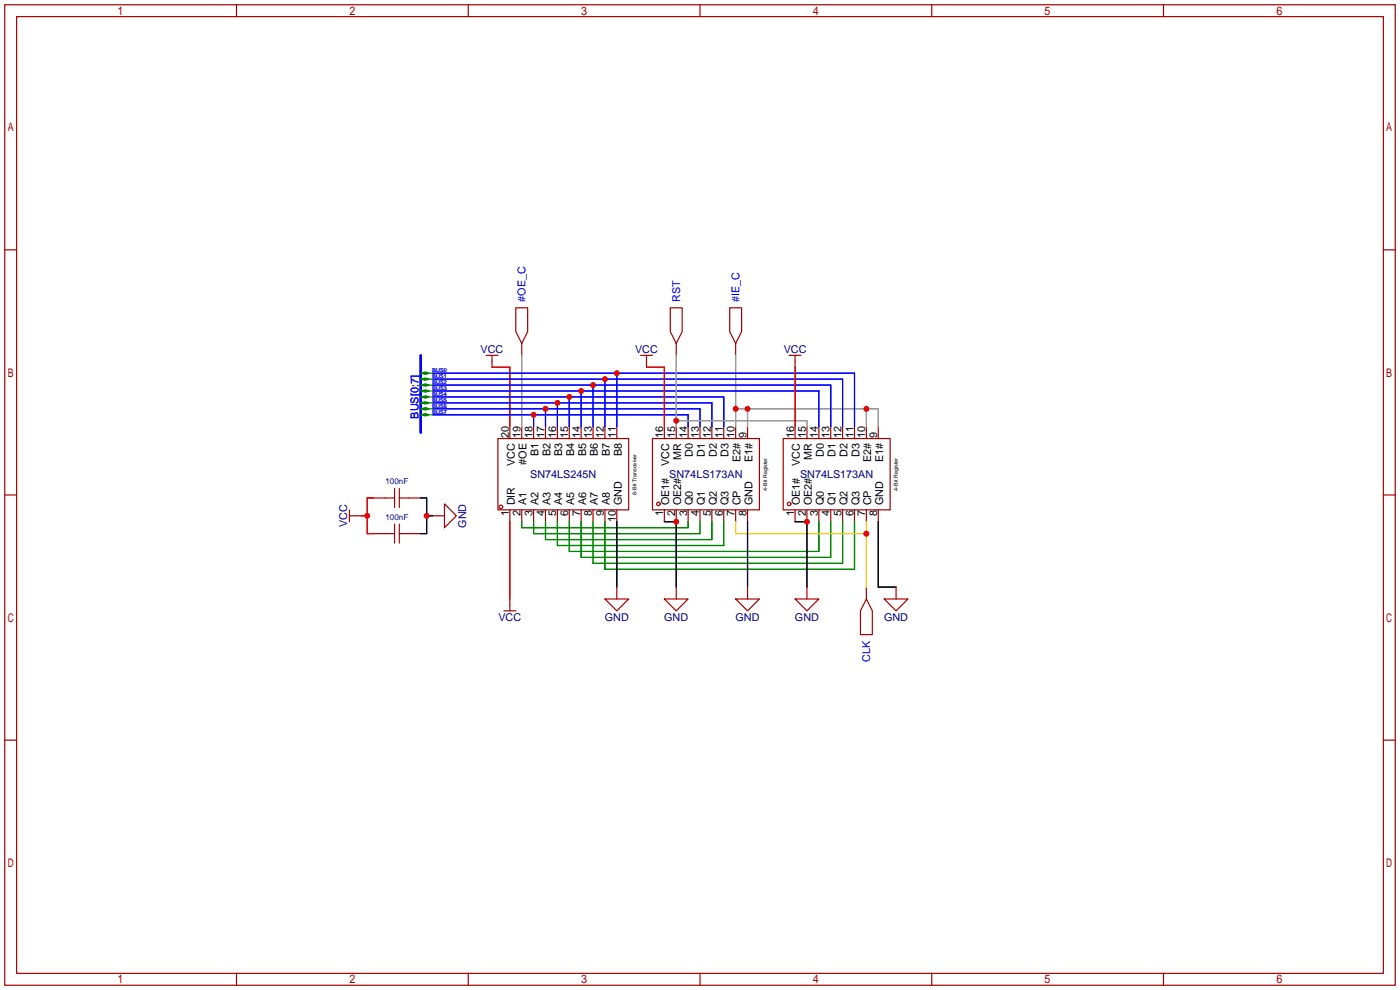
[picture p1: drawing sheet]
<svg xmlns="http://www.w3.org/2000/svg" width="299mm" height="212mm" viewBox="0 0 299 212" stroke-linecap="round" stroke-linejoin="round" font-family="sans-serif">
<g fill="none" stroke="#a10000" stroke-width=".25">
<path d="M1 1h297.2v209.6h-297.2zM3.6 3.6h292.1v204.4h-292.1zM50.5 1v2.6M100.1 1v2.6M149.6 1v2.6M199.1 1v2.6M248.7 1v2.6M1 53.4h2.6M295.7 53.4h2.5M103.9 75.9h2.5M105.2 75.9v2.6M110.2 65.8h2.6v5.1l-1.3 2.5-1.3-2.5z"/>
<path d="M111.5 73.4v2.5M136.9 75.9h2.5M138.2 75.9v2.6M143.3 65.8h2.5v5.1l-1.3 2.5-1.2-2.5zM144.5 73.4v2.5M156 65.8h2.5v5.1l-1.3 2.5-1.2-2.5zM157.2 73.4v2.5M168.7 75.9h2.5M169.9 75.9v2.6M106.4 93.7h28v15.3h-28zM109 91.2v2.5M111.5 91.2v2.5"/>
<path d="M114 91.2v2.5M116.6 91.2v2.5M119.1 91.2v2.5M121.7 91.2v2.5M124.2 91.2v2.5M126.7 91.2v2.5M129.3 91.2v2.5M131.8 91.2v2.5M139.4 93.7h22.9v15.3h-22.9zM142 91.2v2.5M144.5 91.2v2.5M147.1 91.2v2.5"/>
<path d="M149.6 91.2v2.5M152.1 91.2v2.5M154.7 91.2v2.5M157.2 91.2v2.5M159.8 91.2v2.5M167.4 93.7h22.8v15.3h-22.8zM169.9 91.2v2.5M172.5 91.2v2.5M175 91.2v2.5M177.5 91.2v2.5M180.1 91.2v2.5M182.6 91.2v2.5"/>
<path d="M185.2 91.2v2.5M187.7 91.2v2.5M1 105.8h2.6M74.7 110.2h2.5M74.7 109v2.5M79.8 106.4h4.5M79.8 114h4.5M84.3 104.4v4.1M84.3 112v4.1M85.3 106.4h4.6M85.3 104.4v4.1M85.3 112v4.1"/>
<path d="M85.3 114h4.6M92.5 110.2h2.5M95 107.7l2.5 2.5-2.5 2.6zM109 109v2.5M111.5 109v2.5M114 109v2.5M116.6 109v2.5M119.1 109v2.5M121.7 109v2.5M124.2 109v2.5M126.7 109v2.5M129.3 109v2.5"/>
<path d="M131.8 109v2.5M142 109v2.5M144.5 109v2.5M147.1 109v2.5M149.6 109v2.5M152.1 109v2.5M154.7 109v2.5M157.2 109v2.5M159.8 109v2.5M169.9 109v2.5M172.5 109v2.5M175 109v2.5"/>
<path d="M177.5 109v2.5M180.1 109v2.5M182.6 109v2.5M185.2 109v2.5M187.7 109v2.5M295.7 105.8h2.5M107.7 130.6h2.5M109 128v2.6M129.3 128h5.1l-2.6 2.6zM131.8 125.5v2.5M142 128h5.1l-2.6 2.6zM144.5 125.5v2.5"/>
<path d="M157.2 128h5.1l-2.5 2.6zM159.8 125.5v2.5M169.9 128h5.1l-2.5 2.6zM172.5 125.5v2.5M185.2 128l1.2 2.6v5h-2.5v-5zM185.2 125.5v2.5M189 128h5.1l-2.6 2.6zM191.5 125.5v2.5M1 158.2h2.6M295.7 158.2h2.5M50.5 208v2.6M100.1 208v2.6"/>
<path d="M149.6 208v2.6M199.1 208v2.6M248.7 208v2.6"/>
<circle cx="107.1" cy="108.3" r=".38"/>
<circle cx="140.7" cy="107.7" r=".38"/>
<circle cx="168.7" cy="107.7" r=".38"/>
</g>
<path d="M111.5 75.9v15.3M144.5 75.9v15.3M157.2 75.9v15.3M144.5 89.9h28v1.3M157.2 87.4h30.5v3.8M159.8 87.4v3.8M185.2 87.4v3.8" fill="none" stroke="#999" stroke-width=".25"/>
<path d="M105.2 78.5h3.8v12.7M138.2 78.5h3.8v12.7M169.9 78.5v12.7M77.2 110.2h1.3M79.8 106.4h-1.3v7.6h1.3M109 111.5v16.5" fill="none" stroke="#f00" stroke-width=".25"/>
<g fill="none" stroke="#00f" stroke-width=".25">
<path d="M92.5 79.8h90.1v11.4M131.8 79.8v11.4M92.5 84.8h62.2v6.4M92.5 86.1h59.6v5.1M92.5 87.4h57.1v3.8M92.5 88.6h54.6v2.6M92.5 83.6h82.5v7.6M92.5 82.3h85v8.9M92.5 81h87.6v10.2M114 88.6v2.6M116.6 87.4v3.8M119.1 86.1v5.1"/>
<path d="M121.7 84.8v6.4M124.2 83.6v7.6M126.7 82.3v8.9M129.3 81v10.2"/>
</g>
<g fill="none" stroke="#008700" stroke-width=".25">
<path d="M91.7 79.8h.8M91.7 81h.8M91.7 82.3h.8M91.7 83.6h.8M91.7 84.8h.8M91.7 86.1h.8M91.7 87.4h.8M91.7 88.6h.8M111.5 111.5v1.3h35.6v-1.3M114 111.5v2.5h35.6v-2.5M116.6 111.5v3.8h35.5v-3.8M119.1 111.5v5.1h35.6v-5.1"/>
<path d="M121.7 111.5v6.4h53.3v-6.4M124.2 111.5v7.6h53.3v-7.6M126.7 111.5v8.9h53.4v-8.9M129.3 111.5v10.2h53.3v-10.2"/>
</g>
<path d="M157.2 111.5v2.5h28M185.2 111.5v14" fill="none" stroke="#fc0" stroke-width=".25"/>
<path d="M89.9 106.4h1.3v7.6h-1.3M91.2 110.2h1.3M131.8 111.5v14M142 111.5h2.5v14M159.8 111.5v14M169.9 111.5h2.6v14M187.7 111.5v14h3.8" fill="none" stroke="#000" stroke-width=".25"/>
<path d="M89.9 75.9v16.6" fill="none" stroke="#00f" stroke-width=".51"/>
<g fill="#008700" stroke="#008700" stroke-width=".25">
<path d="M89.9 79.8l1-.3 .8 .3-.8 .2z"/>
<path d="M89.9 81l1-.2 .8 .2-.8 .3z"/>
<path d="M89.9 82.3l1-.3 .8 .3-.8 .2z"/>
<path d="M89.9 83.6l1-.3 .8 .3-.8 .2z"/>
<path d="M89.9 84.8l1-.2 .8 .2-.8 .3z"/>
<path d="M89.9 86.1l1-.2 .8 .2-.8 .3z"/>
<path d="M89.9 87.4l1-.3 .8 .3-.8 .2z"/>
<path d="M89.9 88.6l1-.2 .8 .2-.8 .3z"/>
</g>
<g fill="#c00">
<circle cx="159.8" cy="87.4" r=".63"/>
<circle cx="185.2" cy="87.4" r=".63"/>
<circle cx="157.2" cy="87.4" r=".63"/>
<circle cx="121.7" cy="84.8" r=".63"/>
<circle cx="119.1" cy="86.1" r=".63"/>
<circle cx="116.6" cy="87.4" r=".63"/>
<circle cx="114" cy="88.6" r=".63"/>
<circle cx="124.2" cy="83.6" r=".63"/>
<circle cx="126.7" cy="82.3" r=".63"/>
<circle cx="129.3" cy="81" r=".63"/>
<circle cx="131.8" cy="79.8" r=".63"/>
<circle cx="185.2" cy="114" r=".63"/>
<circle cx="144.5" cy="89.9" r=".63"/>
<circle cx="172.5" cy="111.5" r=".63"/>
<circle cx="144.5" cy="111.5" r=".63"/>
<circle cx="78.5" cy="110.2" r=".63"/>
<circle cx="91.2" cy="110.2" r=".63"/>
</g>
<g font-size="2.3" fill="#00f">
<text x="112.3" y="64.5" transform="rotate(-90 112.3 64.5)">#OE_C</text>
<text x="145.3" y="64.5" transform="rotate(-90 145.3 64.5)">RST</text>
<text x="158" y="64.5" transform="rotate(-90 158 64.5)">#IE_C</text>
<text x="89.5" y="89.5" transform="rotate(-90 89.5 89.5)">BUS[0:7]</text>
<text x="186" y="141.4" transform="rotate(-90 186 141.4)">CLK</text>
</g>
<g font-size="2.3" fill="#000080">
<text x="102.7" y="75.5">VCC</text>
<text x="135.7" y="75.5">VCC</text>
<text x="167.5" y="75.5">VCC</text>
<text x="113.3" y="102.2">SN74LS245N</text>
<text x="143" y="102.2">SN74LS173AN</text>
<text x="171" y="102.2">SN74LS173AN</text>
<text x="74.2" y="112.7" transform="rotate(-90 74.2 112.7)">VCC</text>
<text x="99.6" y="112.8" transform="rotate(-90 99.6 112.8)">GND</text>
<text x="106.5" y="132.6">VCC</text>
<text x="129.3" y="132.6">GND</text>
<text x="142" y="132.6">GND</text>
<text x="157.2" y="132.6">GND</text>
<text x="169.9" y="132.6">GND</text>
<text x="189" y="132.6">GND</text>
</g>
<g font-size="2.3">
<text x="108.7" y="93.6" transform="rotate(-90 108.7 93.6)">20</text>
<text x="111.3" y="93.6" transform="rotate(-90 111.3 93.6)">19</text>
<text x="113.8" y="93.6" transform="rotate(-90 113.8 93.6)">18</text>
<text x="116.4" y="93.6" transform="rotate(-90 116.4 93.6)">17</text>
<text x="118.9" y="93.6" transform="rotate(-90 118.9 93.6)">16</text>
<text x="121.4" y="93.6" transform="rotate(-90 121.4 93.6)">15</text>
<text x="124" y="93.6" transform="rotate(-90 124 93.6)">14</text>
<text x="126.5" y="93.6" transform="rotate(-90 126.5 93.6)">13</text>
<text x="129.1" y="93.6" transform="rotate(-90 129.1 93.6)">12</text>
<text x="131.6" y="93.6" transform="rotate(-90 131.6 93.6)">11</text>
<text x="141.8" y="93.6" transform="rotate(-90 141.8 93.6)">16</text>
<text x="144.3" y="93.6" transform="rotate(-90 144.3 93.6)">15</text>
<text x="146.8" y="93.6" transform="rotate(-90 146.8 93.6)">14</text>
<text x="149.4" y="93.6" transform="rotate(-90 149.4 93.6)">13</text>
<text x="151.9" y="93.6" transform="rotate(-90 151.9 93.6)">12</text>
<text x="154.5" y="93.6" transform="rotate(-90 154.5 93.6)">11</text>
<text x="157" y="93.6" transform="rotate(-90 157 93.6)">10</text>
<text x="159.5" y="93.6" transform="rotate(-90 159.5 93.6)">9</text>
<text x="169.7" y="93.6" transform="rotate(-90 169.7 93.6)">16</text>
<text x="172.2" y="93.6" transform="rotate(-90 172.2 93.6)">15</text>
<text x="174.8" y="93.6" transform="rotate(-90 174.8 93.6)">14</text>
<text x="177.3" y="93.6" transform="rotate(-90 177.3 93.6)">13</text>
<text x="179.9" y="93.6" transform="rotate(-90 179.9 93.6)">12</text>
<text x="182.4" y="93.6" transform="rotate(-90 182.4 93.6)">11</text>
<text x="184.9" y="93.6" transform="rotate(-90 184.9 93.6)">10</text>
<text x="187.5" y="93.6" transform="rotate(-90 187.5 93.6)">9</text>
<text x="110" y="99.5" transform="rotate(-90 110 99.5)">VCC</text>
<text x="112.5" y="99.3" transform="rotate(-90 112.5 99.3)">#OE</text>
<text x="115.1" y="97.5" transform="rotate(-90 115.1 97.5)">B1</text>
<text x="117.6" y="97.5" transform="rotate(-90 117.6 97.5)">B2</text>
<text x="120.2" y="97.5" transform="rotate(-90 120.2 97.5)">B3</text>
<text x="122.7" y="97.5" transform="rotate(-90 122.7 97.5)">B4</text>
<text x="125.2" y="97.5" transform="rotate(-90 125.2 97.5)">B5</text>
<text x="127.8" y="97.5" transform="rotate(-90 127.8 97.5)">B6</text>
<text x="130.3" y="97.5" transform="rotate(-90 130.3 97.5)">B7</text>
<text x="132.9" y="97.5" transform="rotate(-90 132.9 97.5)">B8</text>
<text x="143" y="99.5" transform="rotate(-90 143 99.5)">VCC</text>
<text x="145.6" y="98.3" transform="rotate(-90 145.6 98.3)">MR</text>
<text x="148.1" y="97.6" transform="rotate(-90 148.1 97.6)">D0</text>
<text x="150.6" y="97.6" transform="rotate(-90 150.6 97.6)">D1</text>
<text x="153.2" y="97.6" transform="rotate(-90 153.2 97.6)">D2</text>
<text x="155.7" y="97.6" transform="rotate(-90 155.7 97.6)">D3</text>
<text x="158.3" y="98.8" transform="rotate(-90 158.3 98.8)">E2#</text>
<text x="160.8" y="98.8" transform="rotate(-90 160.8 98.8)">E1#</text>
<text x="171" y="99.5" transform="rotate(-90 171 99.5)">VCC</text>
<text x="173.5" y="98.3" transform="rotate(-90 173.5 98.3)">MR</text>
<text x="176" y="97.6" transform="rotate(-90 176 97.6)">D0</text>
<text x="178.6" y="97.6" transform="rotate(-90 178.6 97.6)">D1</text>
<text x="181.1" y="97.6" transform="rotate(-90 181.1 97.6)">D2</text>
<text x="183.7" y="97.6" transform="rotate(-90 183.7 97.6)">D3</text>
<text x="186.2" y="98.8" transform="rotate(-90 186.2 98.8)">E2#</text>
<text x="188.7" y="98.8" transform="rotate(-90 188.7 98.8)">E1#</text>
<text x="108.7" y="110.4" transform="rotate(-90 108.7 110.4)">1</text>
<text x="110" y="108" transform="rotate(-90 110 108)">DIR</text>
<text x="111.3" y="110.4" transform="rotate(-90 111.3 110.4)">2</text>
<text x="112.5" y="108" transform="rotate(-90 112.5 108)">A1</text>
<text x="113.8" y="110.4" transform="rotate(-90 113.8 110.4)">3</text>
<text x="115.1" y="108" transform="rotate(-90 115.1 108)">A2</text>
<text x="116.4" y="110.4" transform="rotate(-90 116.4 110.4)">4</text>
<text x="117.6" y="108" transform="rotate(-90 117.6 108)">A3</text>
<text x="118.9" y="110.4" transform="rotate(-90 118.9 110.4)">5</text>
<text x="120.2" y="108" transform="rotate(-90 120.2 108)">A4</text>
<text x="121.4" y="110.4" transform="rotate(-90 121.4 110.4)">6</text>
<text x="122.7" y="108" transform="rotate(-90 122.7 108)">A5</text>
<text x="124" y="110.4" transform="rotate(-90 124 110.4)">7</text>
<text x="125.2" y="108" transform="rotate(-90 125.2 108)">A6</text>
<text x="126.5" y="110.4" transform="rotate(-90 126.5 110.4)">8</text>
<text x="127.8" y="108" transform="rotate(-90 127.8 108)">A7</text>
<text x="129.1" y="110.4" transform="rotate(-90 129.1 110.4)">9</text>
<text x="130.3" y="108" transform="rotate(-90 130.3 108)">A8</text>
<text x="131.6" y="111.7" transform="rotate(-90 131.6 111.7)">10</text>
<text x="132.9" y="108" transform="rotate(-90 132.9 108)">GND</text>
<text x="141.8" y="110.4" transform="rotate(-90 141.8 110.4)">1</text>
<text x="143" y="108" transform="rotate(-90 143 108)">OE1#</text>
<text x="144.3" y="110.4" transform="rotate(-90 144.3 110.4)">2</text>
<text x="145.6" y="108" transform="rotate(-90 145.6 108)">OE2#</text>
<text x="146.8" y="110.4" transform="rotate(-90 146.8 110.4)">3</text>
<text x="148.1" y="108" transform="rotate(-90 148.1 108)">Q0</text>
<text x="149.4" y="110.4" transform="rotate(-90 149.4 110.4)">4</text>
<text x="150.6" y="108" transform="rotate(-90 150.6 108)">Q1</text>
<text x="151.9" y="110.4" transform="rotate(-90 151.9 110.4)">5</text>
<text x="153.2" y="108" transform="rotate(-90 153.2 108)">Q2</text>
<text x="154.5" y="110.4" transform="rotate(-90 154.5 110.4)">6</text>
<text x="155.7" y="108" transform="rotate(-90 155.7 108)">Q3</text>
<text x="157" y="110.4" transform="rotate(-90 157 110.4)">7</text>
<text x="158.3" y="108" transform="rotate(-90 158.3 108)">CP</text>
<text x="159.5" y="110.4" transform="rotate(-90 159.5 110.4)">8</text>
<text x="160.8" y="108" transform="rotate(-90 160.8 108)">GND</text>
<text x="169.7" y="110.4" transform="rotate(-90 169.7 110.4)">1</text>
<text x="171" y="108" transform="rotate(-90 171 108)">OE1#</text>
<text x="172.2" y="110.4" transform="rotate(-90 172.2 110.4)">2</text>
<text x="173.5" y="108" transform="rotate(-90 173.5 108)">OE2#</text>
<text x="174.8" y="110.4" transform="rotate(-90 174.8 110.4)">3</text>
<text x="176" y="108" transform="rotate(-90 176 108)">Q0</text>
<text x="177.3" y="110.4" transform="rotate(-90 177.3 110.4)">4</text>
<text x="178.6" y="108" transform="rotate(-90 178.6 108)">Q1</text>
<text x="179.9" y="110.4" transform="rotate(-90 179.9 110.4)">5</text>
<text x="181.1" y="108" transform="rotate(-90 181.1 108)">Q2</text>
<text x="182.4" y="110.4" transform="rotate(-90 182.4 110.4)">6</text>
<text x="183.7" y="108" transform="rotate(-90 183.7 108)">Q3</text>
<text x="184.9" y="110.4" transform="rotate(-90 184.9 110.4)">7</text>
<text x="186.2" y="108" transform="rotate(-90 186.2 108)">CP</text>
<text x="187.5" y="110.4" transform="rotate(-90 187.5 110.4)">8</text>
<text x="188.7" y="108" transform="rotate(-90 188.7 108)">GND</text>
</g>
<g font-size="1.7" fill="#000080">
<text x="82.4" y="103.5">100nF</text>
<text x="82.4" y="111.2">100nF</text>
</g>
<g font-size="1.2" fill="#00f">
<text x="92.5" y="83.3">BUS3</text>
<text x="92.5" y="82.1">BUS2</text>
<text x="92.5" y="80.8">BUS1</text>
<text x="92.5" y="79.5">BUS0</text>
<text x="92.5" y="84.6">BUS4</text>
<text x="92.5" y="85.9">BUS5</text>
<text x="92.5" y="87.1">BUS6</text>
<text x="92.5" y="88.4">BUS7</text>
</g>
<g font-size="1.2">
<text x="136" y="105.7" transform="rotate(-90 136 105.7)">8-Bit Transceiver</text>
<text x="164" y="104.8" transform="rotate(-90 164 104.8)">4-Bit Register</text>
<text x="191.9" y="104.8" transform="rotate(-90 191.9 104.8)">4-Bit Register</text>
</g>
</svg>
